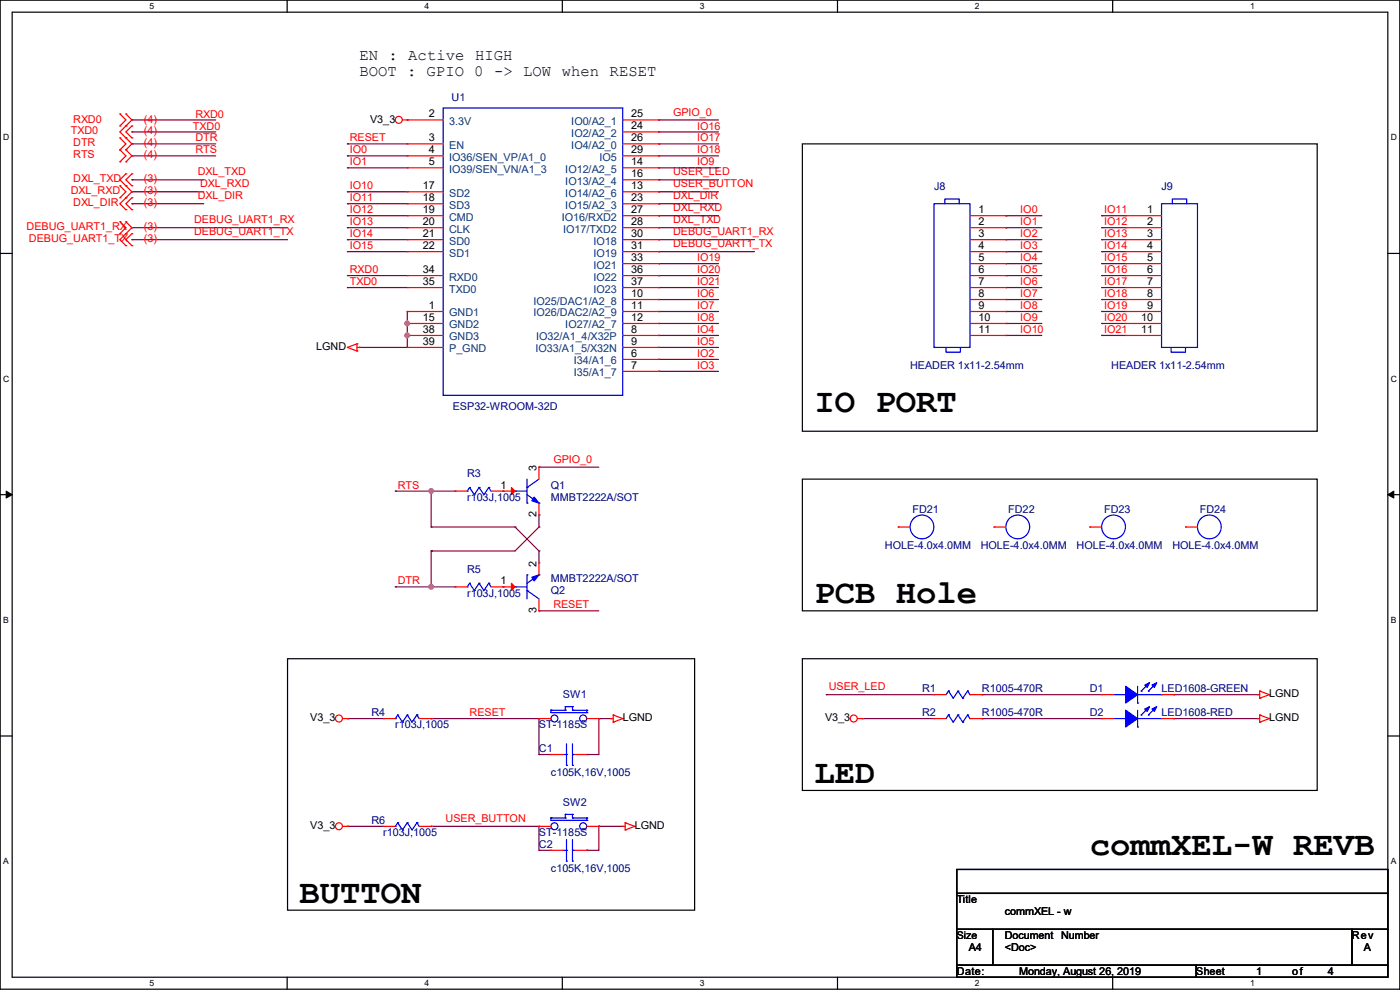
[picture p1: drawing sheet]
<svg xmlns="http://www.w3.org/2000/svg" width="297mm" height="210mm" viewBox="0 0 297 210" stroke-linecap="round" stroke-linejoin="round" font-family="sans-serif">
<path d="M0 0h297v209.8h-297zM2.6 2.6h291.8v204.7h-291.8z" fill="none" stroke="#000" stroke-width=".25"/>
<g fill="#fff">
<path d="M31.7 .3h1v2h-1z"/>
<path d="M31.7 207.6h1v1.9h-1z"/>
</g>
<path d="M60.9 0v2.6M60.9 207.3v2.5" fill="none" stroke="#000" stroke-width=".25"/>
<g fill="#fff">
<path d="M90.1 .3h1v2h-1z"/>
<path d="M90.1 207.6h1v1.9h-1z"/>
</g>
<path d="M119.3 0v2.6M119.3 207.3v2.5" fill="none" stroke="#000" stroke-width=".25"/>
<g fill="#fff">
<path d="M148.5 .3h.9v2h-.9z"/>
<path d="M148.5 207.6h.9v1.9h-.9z"/>
</g>
<path d="M177.7 0v2.6M177.7 207.3v2.5" fill="none" stroke="#000" stroke-width=".25"/>
<g fill="#fff">
<path d="M206.8 .3h1v2h-1z"/>
<path d="M206.8 207.6h1v1.9h-1z"/>
</g>
<path d="M236.1 0v2.6M236.1 207.3v2.5" fill="none" stroke="#000" stroke-width=".25"/>
<g fill="#fff">
<path d="M265.2 .3h1v2h-1z"/>
<path d="M265.2 207.6h1v1.9h-1z"/>
<path d="M.7 28.2h1.2v1.9h-1.2z"/>
<path d="M295.1 28.2h1.2v1.9h-1.2z"/>
<path d="M.7 79.3h1.2v2h-1.2z"/>
<path d="M295.1 79.3h1.2v2h-1.2z"/>
</g>
<path d="M0 53.8h2.6M294.4 53.8h2.6" fill="none" stroke="#000" stroke-width=".25"/>
<g fill="#fff">
<path d="M.7 130.5h1.2v2h-1.2z"/>
<path d="M295.1 130.5h1.1v2h-1.1z"/>
</g>
<path d="M0 104.9h2.6M294.4 104.9h2.6" fill="none" stroke="#000" stroke-width=".25"/>
<path d="M1.3 104.2l1.3 .7-1.3 .8zM294.4 104.9l1.3-.7v1.5z" fill="#000" stroke="#000" stroke-width=".21"/>
<g fill="#fff">
<path d="M.7 181.7h1.2v2h-1.2z"/>
<path d="M295.1 181.7h1.1v2h-1.1z"/>
</g>
<g fill="none" stroke="#000" stroke-width=".25">
<path d="M170.2 30.5h109.2v61h-109.2zM170.2 101.6h109.2v28h-109.2zM61 139.7h86.4v53.4h-86.4zM170.2 139.7h109.2v28h-109.2zM0 156.1h2.6M294.4 156.1h2.6M203 184.4h91.4v5.1h-91.4zM203 189.5h91.4v7.6h-91.4zM203 197.1h7.6v7.7h-7.6zM210.6 197.1h76.2v7.7h-76.2zM286.8 197.1h7.6v7.7h-7.6zM203 204.8h50.8v2.5h-50.8z"/>
<path d="M253.8 204.8h40.6v2.5h-40.6z"/>
</g>
<g fill="none" stroke="#800040" stroke-width=".25">
<path d="M28 25.4h.1M28 28h.1M28 30.5h.1M28 33.1h.1M28 38.1h.1M28 38.1h15.2M28 30.5h17.8M28 25.4h17.8M28 28h17.8M28 33.1h17.8M73.7 30.5h.1M73.7 33.1h.1"/>
<path d="M73.7 35.6h.1M73.7 30.5h12.7M73.7 33.1h12.7M73.7 35.6h12.7M139.7 38.1h.1M139.7 25.4h.1M139.7 33.1h.1M139.7 30.5h.1M139.7 28h.1M139.7 35.6h.1M139.7 38.1h12.7M139.7 30.5h12.7"/>
<path d="M139.7 25.4h12.7M139.7 28h12.7M139.7 33.1h12.7M139.7 35.6h12.7M28 40.7h.1M28 43.2h.1M28 48.3h.1M28 50.8h.1M28 40.7h15.2M28 48.3h33M28 43.2h15.2M28 50.8h33"/>
<path d="M73.7 58.5h.1M73.7 40.7h.1M73.7 43.2h.1M73.7 45.8h.1M73.7 48.3h.1M73.7 50.8h.1M73.7 53.4h.1M73.7 40.7h12.7M73.7 58.5h12.7M73.7 48.3h12.7M73.7 45.8h12.7M73.7 43.2h12.7"/>
<path d="M73.7 50.8h12.7M73.7 53.4h12.7M139.7 40.7h.1M139.7 48.3h.1M139.7 45.8h.1M139.7 43.2h.1M139.7 50.8h.1M139.7 53.4h.1M139.7 55.9h.1M139.7 58.5h.1M139.7 40.7h12.7M139.7 58.5h12.7"/>
<path d="M139.7 48.3h12.7M139.7 45.8h12.7M139.7 43.2h12.7M139.7 50.8h20.4M139.7 53.4h20.4M139.7 55.9h12.7M213.4 45.8h.1M213.4 48.3h.1M213.4 50.8h.1M213.4 53.4h.1M213.4 55.9h.1M213.4 58.5h.1"/>
<path d="M213.4 58.5h7.6M213.4 48.3h7.6M213.4 45.8h7.6M213.4 50.8h7.6M213.4 53.4h7.6M213.4 55.9h7.6M233.7 45.8h.1M233.7 48.3h.1M233.7 50.8h.1M233.7 53.4h.1M233.7 55.9h.1M233.7 58.5h.1"/>
<path d="M233.7 58.5h5.1M233.7 48.3h5.1M233.7 45.8h5.1M233.7 50.8h5.1M233.7 53.4h5.1M233.7 55.9h5.1M73.7 61h.1M73.7 61h12.7M76.2 73.7h.1M86.4 66.1h.1M86.4 68.6h.1M86.4 71.2h.1"/>
<path d="M86.4 66.1v7.6h-10.2M139.7 61h.1M139.7 63.5h.1M139.7 66.1h.1M139.7 68.6h.1M139.7 71.2h.1M139.7 73.7h.1M139.7 76.2h.1M139.7 78.8h.1M139.7 73.7h12.7M139.7 61h12.7M139.7 63.5h12.7"/>
<path d="M139.7 66.1h12.7M139.7 68.6h12.7M139.7 71.2h12.7M139.7 76.2h12.7M139.7 78.8h12.7M213.4 61h.1M213.4 63.5h.1M213.4 66.1h.1M213.4 68.6h.1M213.4 71.2h.1M213.4 61h7.6M213.4 63.5h7.6"/>
<path d="M213.4 66.1h7.6M213.4 68.6h7.6M213.4 71.2h7.6M233.7 61h.1M233.7 63.5h.1M233.7 66.1h.1M233.7 68.6h.1M233.7 71.2h.1M233.7 61h5.1M233.7 63.5h5.1M233.7 66.1h5.1M233.7 68.6h5.1"/>
<path d="M233.7 71.2h5.1M114.3 99.1h.1M114.3 99.1h12.7M83.9 104.2h.1M83.9 104.2h12.7M91.5 104.2h.1M91.5 111.8h.1M91.5 116.9h.1M91.5 111.8h17.8M91.5 104.2v7.6M91.5 116.9v7.6M109.3 111.8h.1"/>
<path d="M109.3 111.8l5 5.1M114.3 116.9h.1M114.3 109.3h.1M114.3 111.8h.1M114.3 109.3v2.5M114.3 116.9v2.5M114.3 111.8l-5 5.1h-17.8M83.9 124.5h.1M83.9 124.5h12.7M91.5 124.5h.1M114.3 129.6h.1M114.3 129.6h12.7"/>
<path d="M73.7 152.4h.1M73.7 152.4h7.6M91.5 152.4h.1M91.5 152.4h22.8M114.3 152.4h.1M114.3 152.4v7.7M127 152.4h.1M127 152.4h2.6M127 152.4v7.7h-2.5M175.3 147.4h.1M175.3 147.4h22.9M182.9 152.4h.1"/>
<path d="M182.9 152.4h15.3M208.3 147.4h.1M208.3 152.4h.1M208.3 147.4h25.4M208.3 152.4h25.4M249 147.4h.1M249 152.4h.1M249 147.4h17.7M249 152.4h17.7M73.7 175.3h.1M73.7 175.3h7.6M91.5 175.3h.1"/>
<path d="M91.5 175.3h22.8M114.3 175.3h.1M114.3 160.1h.1M114.3 175.3v5.1M114.3 160.1h2.6M124.5 160.1h.1M127 175.3h.1M127 175.3h5.1M127 175.3v5.1h-2.5M114.3 180.4h.1M114.3 180.4h2.6M124.5 180.4h.1"/>
</g>
<g fill="#f0f" stroke="#f0f" stroke-width=".25">
<circle cx="91.5" cy="124.5" r=".49"/>
<circle cx="86.4" cy="68.6" r=".49"/>
<circle cx="86.4" cy="71.1" r=".49"/>
<circle cx="91.5" cy="104.2" r=".49"/>
</g>
<g fill="none" stroke="#f00" stroke-width=".25">
<path d="M25.4 24.2h.1M25.4 26.7h.1M25.4 29.3h.1M25.4 31.8h.1M25.4 34.3h.1M25.4 39.4h.1M25.4 24.2l1.3 1.2-1.3 1.3M25.4 29.3l1.3 1.2-1.3 1.3M25.4 31.8l1.3 1.3-1.3 1.2M25.4 39.4l1.3 1.3-1.3 1.3M26.7 26.7h.1M26.7 24.2h.1"/>
<path d="M26.7 29.3h.1M26.7 31.8h.1M26.7 34.3h.1M26.7 39.4h.1M26.7 36.9h.1M26.7 24.2l1.3 1.2-2.6 2.6 2.6 2.5-1.3 1.3M26.7 31.8l1.3 1.3-1.3 1.2M26.7 36.9l-1.3 1.2 2.6 2.6-2.6 2.5 1.3 1.3M28 29.3h.1M28 26.7h.1M28 39.4h.1M28 36.9h.1"/>
<path d="M28 26.7l-1.3 1.3 1.3 1.3M28 36.9l-1.3 1.2 1.3 1.3M85.4 25.4h8.6M86.4 25.4h.1M86.4 30.5h.1M86.4 33.1h.1M86.4 35.6h.1M86.4 30.5h7.6M86.4 33.1h7.6M86.4 35.6h7.6M132.1 25.4h7.6M132.1 30.5h7.6"/>
<path d="M132.1 28h7.6M132.1 33.1h7.6M132.1 35.6h7.6M132.1 38.1h7.6M139.7 25.4h.1M139.7 28h.1M139.7 30.5h.1M139.7 33.1h.1M139.7 35.6h.1M139.7 38.1h.1M25.4 42h.1M25.4 47h.1"/>
<path d="M25.4 49.6h.1M25.4 47l1.3 1.3-1.3 1.3M26.7 42h.1M26.7 44.5h.1M26.7 49.6h.1M26.7 47h.1M26.7 52.1h.1M26.7 47l1.3 1.3-2.6 2.5 1.3 1.3M28 44.5h.1M28 42h.1M28 52.1h.1M28 49.6h.1"/>
<path d="M28 42l-1.3 1.2 1.3 1.3M28 49.6l-1.3 1.2 1.3 1.3M86.4 40.7h.1M86.4 43.2h.1M86.4 45.8h.1M86.4 48.3h.1M86.4 50.8h.1M86.4 53.4h.1M86.4 58.5h.1M86.4 40.7h7.6M86.4 43.2h7.6M86.4 45.8h7.6"/>
<path d="M86.4 48.3h7.6M86.4 50.8h7.6M86.4 53.4h7.6M86.4 58.5h7.6M132.1 40.7h7.6M132.1 43.2h7.6M132.1 45.8h7.6M132.1 48.3h7.6M132.1 50.8h7.6M132.1 53.4h7.6M132.1 55.9h7.6M132.1 58.5h7.6"/>
<path d="M139.7 40.7h.1M139.7 43.2h.1M139.7 45.8h.1M139.7 48.3h.1M139.7 50.8h.1M139.7 53.4h.1M139.7 55.9h.1M139.7 58.5h.1M205.8 45.8h7.6M205.8 48.3h7.6M205.8 50.8h7.6M205.8 53.4h7.6"/>
<path d="M205.8 55.9h7.6M205.8 58.5h7.6M213.4 45.8h.1M213.4 48.3h.1M213.4 50.8h.1M213.4 53.4h.1M213.4 55.9h.1M213.4 58.5h.1M238.8 45.8h.1M238.8 48.3h.1M238.8 50.8h.1M238.8 53.4h.1"/>
<path d="M238.8 55.9h.1M238.8 58.5h.1M238.8 45.8h7.6M238.8 48.3h7.6M238.8 50.8h7.6M238.8 53.4h7.6M238.8 55.9h7.6M238.8 58.5h7.6M73.7 73.7h.1M73.7 73.7l2 .8M75.7 74.5h.1M75.7 72.9h.1"/>
<path d="M75.7 72.9v1.6M75.7 73.7h.5M75.7 72.9l-2 .8M76.2 73.7h.1M86.4 61h.1M86.4 66.1h.1M86.4 68.6h.1M86.4 71.2h.1M86.4 73.7h.1M86.4 73.7h7.6M86.4 61h7.6M86.4 66.1h7.6"/>
<path d="M86.4 68.6h7.6M86.4 71.2h7.6M132.1 73.7h7.6M132.1 61h7.6M132.1 63.5h7.6M132.1 66.1h7.6M132.1 68.6h7.6M132.1 71.2h7.6M132.1 76.2h7.6M132.1 78.8h7.6M139.7 61h.1M139.7 63.5h.1"/>
<path d="M139.7 66.1h.1M139.7 68.6h.1M139.7 71.2h.1M139.7 73.7h.1M139.7 76.2h.1M139.7 78.8h.1M205.8 61h7.6M205.8 63.5h7.6M205.8 66.1h7.6M205.8 68.6h7.6M205.8 71.2h7.6M213.4 61h.1"/>
<path d="M213.4 63.5h.1M213.4 66.1h.1M213.4 68.6h.1M213.4 71.2h.1M238.8 61h.1M238.8 63.5h.1M238.8 66.1h.1M238.8 68.6h.1M238.8 71.2h.1M238.8 61h7.6M238.8 63.5h7.6M238.8 66.1h7.6"/>
<path d="M238.8 68.6h7.6M238.8 71.2h7.6M114.3 99.1h.1M114.3 99.1v2.5M96.6 104.2h.1M96.6 104.2h2.5M104.2 104.2h5.1M106.7 104.2h.1M114.3 109.3h.1M114.3 119.4h.1M114.3 106.7v2.6M114.3 119.4v2.6"/>
<path d="M190.5 111.8h.1M190.5 111.8h2.6M210.9 111.8h.1M210.9 111.8h2.5M231.2 111.8h.1M231.2 111.8h2.5M251.5 111.8h.1M251.5 111.8h2.5M96.6 124.5h.1M96.6 124.5h2.5M104.2 124.5h5.1M106.7 124.5h.1"/>
<path d="M114.3 129.6h.1M114.3 127v2.6M72.7 152.4h1M73.7 152.4h.1M81.3 152.4h.1M81.3 152.4h2.6M88.9 152.4h2.6M91.5 152.4h.1M114.3 152.4h.1M114.3 152.4h2.6M124.5 152.4h2.5M127 152.4h.1"/>
<path d="M129.6 152.4h.1M129.6 152.4h.5M130.1 151.7h.1M130.1 153.2h.1M130.1 151.7v1.5M130.1 151.7l2 .7M132.1 152.4h.1M132.1 152.4l-2 .8M181.9 152.4h1M182.9 152.4h.1M198.2 147.4h.1M198.2 152.4h.1"/>
<path d="M198.2 147.4h2.5M198.2 152.4h2.5M205.8 147.4h2.5M205.8 152.4h2.5M208.3 147.4h.1M208.3 152.4h.1M233.7 147.4h.1M233.7 152.4h.1M233.7 147.4h2.6M233.7 152.4h2.6M246.4 147.4h2.6M246.4 152.4h2.6"/>
<path d="M249 147.4h.1M249 152.4h.1M266.7 147.4h.1M266.7 152.4h.1M266.7 147.4h.6M266.7 152.4h.6M267.3 146.6h.1M267.3 148.1h.1M267.3 151.7h.1M267.3 153.2h.1M267.3 146.6v1.5M267.3 151.7v1.5"/>
<path d="M267.3 146.6l2 .8M267.3 151.7l2 .7M269.3 147.4h.1M269.3 152.4h.1M269.3 147.4l-2 .7M269.3 152.4l-2 .8M72.7 175.3h1M73.7 175.3h.1M81.3 175.3h.1M81.3 175.3h2.6M88.9 175.3h2.6M91.5 175.3h.1"/>
<path d="M114.3 175.3h.1M114.3 175.3h2.6M116.9 160.1h.1M116.9 160.1h2.5M122 160.1h2.5M124.5 160.1h.1M124.5 175.3h2.5M127 175.3h.1M132.1 175.3h.1M132.1 175.3h.5M132.6 174.5h.1M132.6 176.1h.1"/>
<path d="M132.6 174.5v1.6M132.6 174.5l2.1 .8M134.7 175.3h.1M134.7 175.3l-2.1 .8M116.9 180.4h.1M116.9 180.4h2.5M122 180.4h2.5M124.5 180.4h.1"/>
<circle cx="84.6" cy="25.4" r=".74"/>
<circle cx="71.9" cy="152.4" r=".74"/>
<circle cx="181.1" cy="152.4" r=".74"/>
<circle cx="71.9" cy="175.3" r=".74"/>
</g>
<g fill="none" stroke="#00f" stroke-width=".25">
<path d="M94 22.9h38.1v61h-38.1zM198.2 43.2h7.6v30.5h-7.6zM200.4 43.2v-1h3.1v1M246.4 43.2h7.6v30.5h-7.6zM248.7 43.2v-1h3.1v1M200.7 73.7v1h3.1v-1M248.5 73.7v1h3v-1M99.1 104.2h.1M99.6 103.4h.1M99.6 103.4l1 1.5M99.6 103.4l-.5 .8M100.6 104.9h.1"/>
<path d="M101.6 103.4h.1M101.6 103.4l1.1 1.5 1-1.5M101.6 103.4l-1 1.5M103.7 103.4h.1M103.7 103.4l.5 .8M109.3 104.2h.1M109.3 104.2h2.5M111.8 103.4h.1M111.8 106.7h.1M111.8 104.9l2.5 1.8M111.8 101.6v5.1M114.3 106.7h.1"/>
<path d="M114.3 101.6l-2.5 1.8M99.1 124.5h.1M99.6 123.7h.1M99.6 123.7l1 1.6M99.6 123.7l-.5 .8M100.6 125.3h.1M101.6 123.7h.1M101.6 123.7l1.1 1.6 1-1.6M101.6 123.7l-1 1.6M103.7 123.7h.1M103.7 123.7l.5 .8M109.3 124.5h.1"/>
<path d="M109.3 124.5h2.5M111.8 125.3h.1M111.8 122h.1M111.8 122v5M111.8 125.3l2.5 1.7M114.3 122h.1M114.3 122l-2.5 1.7M83.9 152.4h.1M84.4 151.7h.1M84.4 151.7l1 1.5M84.4 151.7l-.5 .7M85.4 153.2h.1"/>
<path d="M86.4 151.7h.1M86.4 151.7l1 1.5 1-1.5M86.4 151.7l-1 1.5M88.4 151.7h.1M88.4 151.7l.5 .7M116.9 150.7h.1M116.9 150.7v.5h7.6M116.9 150.7h3M119.9 149.9h.1M119.9 150.7h.1M119.9 149.9h1.6M119.9 149.9v.8"/>
<path d="M120.2 157.8v4.5M121.5 150.7h.1M121.5 149.9h.1M121.5 149.9v.8M121.5 157.8v4.5M121.5 150.7h3M124.5 151.2h.1M124.5 150.7h.1M124.5 150.7v.5M201.2 146.6h.1M201.2 151.7h.1M201.2 146.6l-.5 .8"/>
<path d="M201.2 146.6l1 1.5 1-1.5M201.2 151.7l-.5 .7M201.2 151.7l1 1.5 1-1.5M203.2 146.6h.1M203.2 151.7h.1M203.2 146.6l1.1 1.5M203.2 151.7l1.1 1.5M204.3 148.1h.1M204.3 153.2h.1M205.3 146.6h.1M205.3 151.7h.1M205.3 146.6l-1 1.5"/>
<path d="M205.3 146.6l.5 .8M205.3 151.7l-1 1.5M205.3 151.7l.5 .7M205.8 147.4h.1M205.8 152.4h.1M236.3 147.4h2.5M236.3 152.4h2.5M238.8 147.4h.1M238.8 152.4h.1M241.3 149.1h.1M241.3 154.2h.1M241.3 145.6v3.5"/>
<path d="M241.3 150.7v3.5M241.3 147.4h5.1M241.3 152.4h5.1M242.1 146.6h.1M242.1 151.7h.1M243.6 146.6h.1M243.6 151.7h.1M243.6 145.1l-1.5 1.5M243.6 150.2l-1.5 1.5M245.2 145.1l-1.6 1.5M245.2 150.2l-1.6 1.5M246.4 147.4h.1"/>
<path d="M246.4 152.4h.1M83.9 175.3h.1M84.4 174.5h.1M84.4 174.5l1 1.6M84.4 174.5l-.5 .8M85.4 176.1h.1M86.4 174.5h.1M86.4 174.5l1 1.6 1-1.6M86.4 174.5l-1 1.6M88.4 174.5h.1M88.4 174.5l.5 .8M116.9 173.5h.1"/>
<path d="M116.9 173.5v.5h7.6M116.9 173.5h3M119.4 160.1h.8M119.9 172.8h.1M119.9 173.5h.1M119.9 172.8v.7M119.9 172.8h1.6M120.2 162.3h.1M120.2 160.1h.1M120.2 178.1v4.6M121.5 160.1h.1M121.5 162.3h.1"/>
<path d="M121.5 173.5h.1M121.5 172.8h.1M121.5 160.1h.5M121.5 172.8v.7M121.5 178.1v4.6M121.5 173.5h3M124.5 174h.1M124.5 173.5h.1M124.5 173.5v.5M119.4 180.4h.8M120.2 182.7h.1M120.2 180.4h.1"/>
<path d="M121.5 180.4h.1M121.5 182.7h.1M121.5 180.4h.5"/>
<circle cx="195.6" cy="111.8" r="2.52"/>
<circle cx="215.9" cy="111.8" r="2.52"/>
<circle cx="236.2" cy="111.8" r="2.52"/>
<circle cx="256.6" cy="111.8" r="2.52"/>
<circle cx="117.6" cy="152.4" r=".74"/>
<circle cx="123.7" cy="152.4" r=".74"/>
<circle cx="117.6" cy="175.3" r=".74"/>
<circle cx="123.7" cy="175.3" r=".74"/>
</g>
<g fill="#00f" stroke="#00f" stroke-width=".25">
<path d="M113.3 105.5l1 1.2-1.5-.5z"/>
<path d="M112.8 122.5l1.5-.5-1 1.2z"/>
<path d="M238.8 145.6l2.5 1.8-2.5 1.7z" fill-rule="evenodd"/>
<path d="M244.4 145.3l1-.5-.5 1z" fill-rule="evenodd"/>
<path d="M242.9 145.3l1-.5-.5 1z" fill-rule="evenodd"/>
<path d="M238.8 150.7l2.5 1.7-2.5 1.8z" fill-rule="evenodd"/>
<path d="M244.4 150.4l1-.5-.5 1z" fill-rule="evenodd"/>
<path d="M242.9 150.4l1-.5-.5 1z" fill-rule="evenodd"/>
</g>
<g fill="#f00" stroke="#f00" stroke-width=".25">
<path d="M108.5 103.4l.8 .8-.8 .7z"/>
<path d="M108.5 123.7l.8 .8-.8 .8z"/>
</g>
<g font-size="7.2">
<text x="172.8" y="87.4">IO PORT</text>
<text x="172.8" y="128">PCB Hole</text>
<text x="172.8" y="166.1">LED</text>
<text x="231.2" y="181.4">commXEL-W REVB</text>
<text x="63.5" y="191.5">BUTTON</text>
</g>
<g font-size="3.3">
<text x="76.2" y="12.8">EN : Active HIGH</text>
<text x="76.2" y="16.1">BOOT : GPIO 0 -&gt; LOW when RESET</text>
</g>
<g font-size="2.3" fill="#000080">
<text x="95.8" y="21.4">U1</text>
<text x="198.2" y="40.2">J8</text>
<text x="246.4" y="40.2">J9</text>
<text x="193.1" y="78.3">HEADER 1x11-2.54mm</text>
<text x="235.8" y="78.3">HEADER 1x11-2.54mm</text>
<text x="96.1" y="87">ESP32-WROOM-32D</text>
<text x="99.1" y="101.2">R3</text>
<text x="99.1" y="106.3">r103J,1005</text>
<text x="116.9" y="103.7">Q1</text>
<text x="116.9" y="106.3">MMBT2222A/SOT</text>
<text x="193.6" y="108.8">FD21</text>
<text x="213.9" y="108.8">FD22</text>
<text x="234.2" y="108.8">FD23</text>
<text x="254.6" y="108.8">FD24</text>
<text x="187.8" y="116.4">HOLE-4.0x4.0MM</text>
<text x="208.1" y="116.4">HOLE-4.0x4.0MM</text>
<text x="228.4" y="116.4">HOLE-4.0x4.0MM</text>
<text x="248.7" y="116.4">HOLE-4.0x4.0MM</text>
<text x="99.1" y="121.5">R5</text>
<text x="116.9" y="123.5">MMBT2222A/SOT</text>
<text x="99.1" y="126.6">r103J,1005</text>
<text x="116.9" y="126.1">Q2</text>
<text x="119.4" y="148.2">SW1</text>
<text x="195.6" y="146.9">R1</text>
<text x="208.3" y="146.9">R1005-470R</text>
<text x="231.2" y="146.9">D1</text>
<text x="246.4" y="146.9">LED1608-GREEN</text>
<text x="78.8" y="152">R4</text>
<text x="83.9" y="154.5">r103J,1005</text>
<text x="114.3" y="154.5">ST-1185S</text>
<text x="195.6" y="152">R2</text>
<text x="208.3" y="152">R1005-470R</text>
<text x="231.2" y="152">D2</text>
<text x="246.4" y="152">LED1608-RED</text>
<text x="114.3" y="159.6">C1</text>
<text x="116.9" y="164.7">c105K,16V,1005</text>
<text x="119.4" y="171">SW2</text>
<text x="78.8" y="174.8">R6</text>
<text x="81.3" y="177.4">r103J,1005</text>
<text x="114.3" y="179.9">C2</text>
<text x="114.3" y="177.4">ST-1185S</text>
<text x="116.9" y="185">c105K,16V,1005</text>
</g>
<g font-size="2.3" fill="#f00">
<text x="15" y="28.5">TXD0</text>
<text x="15.5" y="26">RXD0</text>
<text x="30.5" y="28.5">(4)</text>
<text x="30.5" y="26">(4)</text>
<text x="40.9" y="27.5">TXD0</text>
<text x="41.4" y="24.9">RXD0</text>
<text x="142.8" y="24.5">GPIO_0</text>
<text x="147.9" y="27.5">IO16</text>
<text x="15.5" y="31.1">DTR</text>
<text x="15.5" y="33.6">RTS</text>
<text x="30.5" y="31.1">(4)</text>
<text x="30.5" y="33.6">(4)</text>
<text x="41.4" y="30">DTR</text>
<text x="41.4" y="32.6">RTS</text>
<text x="74.2" y="30">RESET</text>
<text x="74.2" y="32.6">IO0</text>
<text x="74.2" y="35.1">IO1</text>
<text x="147.9" y="32.6">IO18</text>
<text x="147.9" y="30">IO17</text>
<text x="147.9" y="35.1">IO9</text>
<text x="15" y="41.2">DXL_RXD</text>
<text x="15.5" y="38.7">DXL_TXD</text>
<text x="30.5" y="41.2">(3)</text>
<text x="30.5" y="38.7">(3)</text>
<text x="42" y="37.2">DXL_TXD</text>
<text x="42.5" y="39.8">DXL_RXD</text>
<text x="74.2" y="40.2">IO10</text>
<text x="142.8" y="37.2">USER_LED</text>
<text x="142.8" y="39.8">USER_BUTTON</text>
<text x="15.5" y="43.8">DXL_DIR</text>
<text x="30.5" y="43.8">(3)</text>
<text x="41.2" y="47.4">DEBUG_UART1_RX</text>
<text x="42" y="42.3">DXL_DIR</text>
<text x="74.2" y="42.7">IO11</text>
<text x="74.2" y="45.3">IO12</text>
<text x="74.2" y="47.8">IO13</text>
<text x="142.8" y="47.4">DXL_TXD</text>
<text x="142.8" y="44.8">DXL_RXD</text>
<text x="142.8" y="42.3">DXL_DIR</text>
<text x="216.5" y="45.3">IO0</text>
<text x="216.5" y="47.8">IO1</text>
<text x="234.2" y="45.3">IO11</text>
<text x="234.2" y="47.8">IO12</text>
<text x="5.6" y="48.9">DEBUG_UART1_RX</text>
<text x="6.1" y="51.4">DEBUG_UART1_TX</text>
<text x="30.5" y="48.9">(3)</text>
<text x="30.5" y="51.4">(3)</text>
<text x="41.2" y="49.9">DEBUG_UART1_TX</text>
<text x="74.2" y="50.3">IO14</text>
<text x="74.2" y="52.9">IO15</text>
<text x="142.8" y="49.9">DEBUG_UART1_RX</text>
<text x="142.8" y="52.5">DEBUG_UART1_TX</text>
<text x="216.5" y="50.3">IO2</text>
<text x="216.5" y="52.9">IO3</text>
<text x="234.2" y="50.3">IO13</text>
<text x="234.2" y="52.9">IO14</text>
<text x="74.2" y="58">RXD0</text>
<text x="147.9" y="55.4">IO19</text>
<text x="147.9" y="58">IO20</text>
<text x="216.5" y="55.4">IO4</text>
<text x="216.5" y="58">IO5</text>
<text x="234.2" y="55.4">IO15</text>
<text x="234.2" y="58">IO16</text>
<text x="74.2" y="60.5">TXD0</text>
<text x="147.9" y="60.5">IO21</text>
<text x="147.9" y="63">IO6</text>
<text x="147.9" y="65.6">IO7</text>
<text x="216.5" y="60.5">IO6</text>
<text x="216.5" y="63">IO7</text>
<text x="216.5" y="65.6">IO8</text>
<text x="234.2" y="60.5">IO17</text>
<text x="234.2" y="63">IO18</text>
<text x="234.2" y="65.6">IO19</text>
<text x="147.9" y="68.1">IO8</text>
<text x="147.9" y="70.7">IO4</text>
<text x="216.5" y="68.1">IO9</text>
<text x="216.5" y="70.7">IO10</text>
<text x="234.2" y="68.1">IO20</text>
<text x="234.2" y="70.7">IO21</text>
<text x="147.9" y="73.2">IO5</text>
<text x="147.9" y="75.7">IO2</text>
<text x="147.9" y="78.3">IO3</text>
<text x="117.4" y="98.2">GPIO_0</text>
<text x="84.4" y="103.7">RTS</text>
<text x="84.4" y="124">DTR</text>
<text x="117.4" y="129.1">RESET</text>
<text x="175.8" y="146.4">USER_LED</text>
<text x="99.6" y="151.9">RESET</text>
<text x="94.5" y="174.4">USER_BUTTON</text>
</g>
<g font-size="2.3">
<text x="78.5" y="26">V3_3</text>
<text x="91" y="30">3</text>
<text x="91" y="24.9">2</text>
<text x="133.9" y="24.9">25</text>
<text x="133.9" y="27.4">24</text>
<text x="133.9" y="30">26</text>
<text x="91" y="32.5">4</text>
<text x="91" y="35.1">5</text>
<text x="133.9" y="32.5">29</text>
<text x="133.9" y="35.1">14</text>
<text x="89.7" y="40.1">17</text>
<text x="133.9" y="37.6">16</text>
<text x="133.9" y="40.1">13</text>
<text x="89.7" y="42.7">18</text>
<text x="89.7" y="45.2">19</text>
<text x="89.7" y="47.8">20</text>
<text x="133.9" y="42.7">23</text>
<text x="133.9" y="45.2">27</text>
<text x="133.9" y="47.8">28</text>
<text x="207.6" y="45.2">1</text>
<text x="207.6" y="47.8">2</text>
<text x="243.4" y="45.2">1</text>
<text x="243.4" y="47.8">2</text>
<text x="89.7" y="50.3">21</text>
<text x="89.7" y="52.8">22</text>
<text x="133.9" y="50.3">30</text>
<text x="133.9" y="52.8">31</text>
<text x="207.6" y="50.3">3</text>
<text x="207.6" y="52.8">4</text>
<text x="243.4" y="50.3">3</text>
<text x="243.4" y="52.8">4</text>
<text x="89.7" y="57.9">34</text>
<text x="133.9" y="55.4">33</text>
<text x="133.9" y="57.9">36</text>
<text x="207.6" y="55.4">5</text>
<text x="207.6" y="57.9">6</text>
<text x="243.4" y="55.4">5</text>
<text x="243.4" y="57.9">6</text>
<text x="89.7" y="60.5">35</text>
<text x="91" y="65.5">1</text>
<text x="133.9" y="60.5">37</text>
<text x="133.9" y="63">10</text>
<text x="133.9" y="65.5">11</text>
<text x="207.6" y="60.5">7</text>
<text x="207.6" y="63">8</text>
<text x="207.6" y="65.5">9</text>
<text x="243.4" y="60.5">7</text>
<text x="243.4" y="63">8</text>
<text x="243.4" y="65.5">9</text>
<text x="89.7" y="68.1">15</text>
<text x="89.7" y="70.6">38</text>
<text x="133.9" y="68.1">12</text>
<text x="133.9" y="70.6">8</text>
<text x="207.6" y="68.1">10</text>
<text x="207.6" y="70.6">11</text>
<text x="242.1" y="68.1">10</text>
<text x="242.1" y="70.6">11</text>
<text x="67.1" y="74.3">LGND</text>
<text x="89.7" y="73.2">39</text>
<text x="133.9" y="73.2">9</text>
<text x="133.9" y="75.7">6</text>
<text x="133.9" y="78.2">7</text>
<text x="113.8" y="99.9" transform="rotate(-90 113.8 99.9)">3</text>
<text x="106.2" y="103.6">1</text>
<text x="113.8" y="109.8" transform="rotate(-90 113.8 109.8)">2</text>
<text x="106.2" y="124">1</text>
<text x="113.8" y="120.2" transform="rotate(-90 113.8 120.2)">2</text>
<text x="113.8" y="130.1" transform="rotate(-90 113.8 130.1)">3</text>
<text x="269.3" y="147.9">LGND</text>
<text x="65.8" y="153">V3_3</text>
<text x="132.1" y="153">LGND</text>
<text x="175.1" y="153">V3_3</text>
<text x="269.3" y="153">LGND</text>
<text x="65.8" y="175.9">V3_3</text>
<text x="134.7" y="175.9">LGND</text>
<text x="203" y="191.6">Title</text>
<text x="213.2" y="194.1">commXEL - w</text>
<text x="205.5" y="201.8">A4</text>
<text x="213.1" y="199.2">Document</text>
<text x="213.2" y="201.8">&lt;Doc&gt;</text>
<text x="225.1" y="199.2">Number</text>
<text x="286.8" y="199.2">Rev</text>
<text x="289.4" y="201.8">A</text>
<text x="203" y="206.8">Date:</text>
<text x="216.2" y="206.8">Monday, August 26, 2019</text>
<text x="253.8" y="206.8">Sheet</text>
<text x="266.5" y="206.8">1</text>
<text x="274.1" y="206.8">of</text>
<text x="281.7" y="206.8">4</text>
</g>
<g font-size="2.3" fill="#004080">
<text x="95.3" y="26.5">3.3V</text>
<text x="121.2" y="26.5">IO0/A2_1</text>
<text x="121.2" y="29">IO2/A2_2</text>
<text x="95.3" y="31.6">EN</text>
<text x="95.3" y="34.1">IO36/SEN_VP/A1_0</text>
<text x="121.2" y="31.6">IO4/A2_0</text>
<text x="127.2" y="34.1">IO5</text>
<text x="95.3" y="36.7">IO39/SEN_VN/A1_3</text>
<text x="95.3" y="41.7">SD2</text>
<text x="119.9" y="36.7">IO12/A2_5</text>
<text x="119.9" y="39.2">IO13/A2_4</text>
<text x="119.9" y="41.7">IO14/A2_6</text>
<text x="95.3" y="44.3">SD3</text>
<text x="95.3" y="46.8">CMD</text>
<text x="119.2" y="46.8">IO16/RXD2</text>
<text x="119.9" y="44.3">IO15/A2_3</text>
<text x="95.3" y="49.4">CLK</text>
<text x="95.3" y="51.9">SD0</text>
<text x="119.5" y="49.4">IO17/TXD2</text>
<text x="125.9" y="51.9">IO18</text>
<text x="95.3" y="54.4">SD1</text>
<text x="95.3" y="59.5">RXD0</text>
<text x="125.9" y="54.4">IO19</text>
<text x="125.9" y="57">IO21</text>
<text x="125.9" y="59.5">IO22</text>
<text x="95.3" y="62.1">TXD0</text>
<text x="113.2" y="64.6">IO25/DAC1/A2_8</text>
<text x="125.9" y="62.1">IO23</text>
<text x="95.3" y="67.1">GND1</text>
<text x="95.3" y="69.7">GND2</text>
<text x="113.2" y="67.1">IO26/DAC2/A2_9</text>
<text x="119.9" y="69.7">IO27/A2_7</text>
<text x="95.3" y="72.2">GND3</text>
<text x="95.3" y="74.8">P_GND</text>
<text x="113.6" y="74.8">IO33/A1_5/X32N</text>
<text x="113.8" y="72.2">IO32/A1_4/X32P</text>
<text x="121.7" y="77.3">I34/A1_6</text>
<text x="121.7" y="79.8">I35/A1_7</text>
</g>
<text font-size="2.2" x="203" y="199.2">Size</text>
<g font-size="1.8">
<text x="31.7" y="1.9">5</text>
<text x="90.1" y="1.9">4</text>
<text x="148.5" y="1.9">3</text>
<text x="206.8" y="1.9">2</text>
<text x="265.2" y="1.9">1</text>
<text x=".7" y="29.8">D</text>
<text x="295.1" y="29.8">D</text>
<text x=".7" y="80.9">C</text>
<text x="295.1" y="80.9">C</text>
<text x=".7" y="132.1">B</text>
<text x="295.1" y="132.1">B</text>
<text x=".7" y="183.3">A</text>
<text x="295.1" y="183.3">A</text>
<text x="31.7" y="209.2">5</text>
<text x="90.1" y="209.2">4</text>
<text x="148.5" y="209.2">3</text>
<text x="206.8" y="209.2">2</text>
<text x="265.2" y="209.2">1</text>
</g>
</svg>
